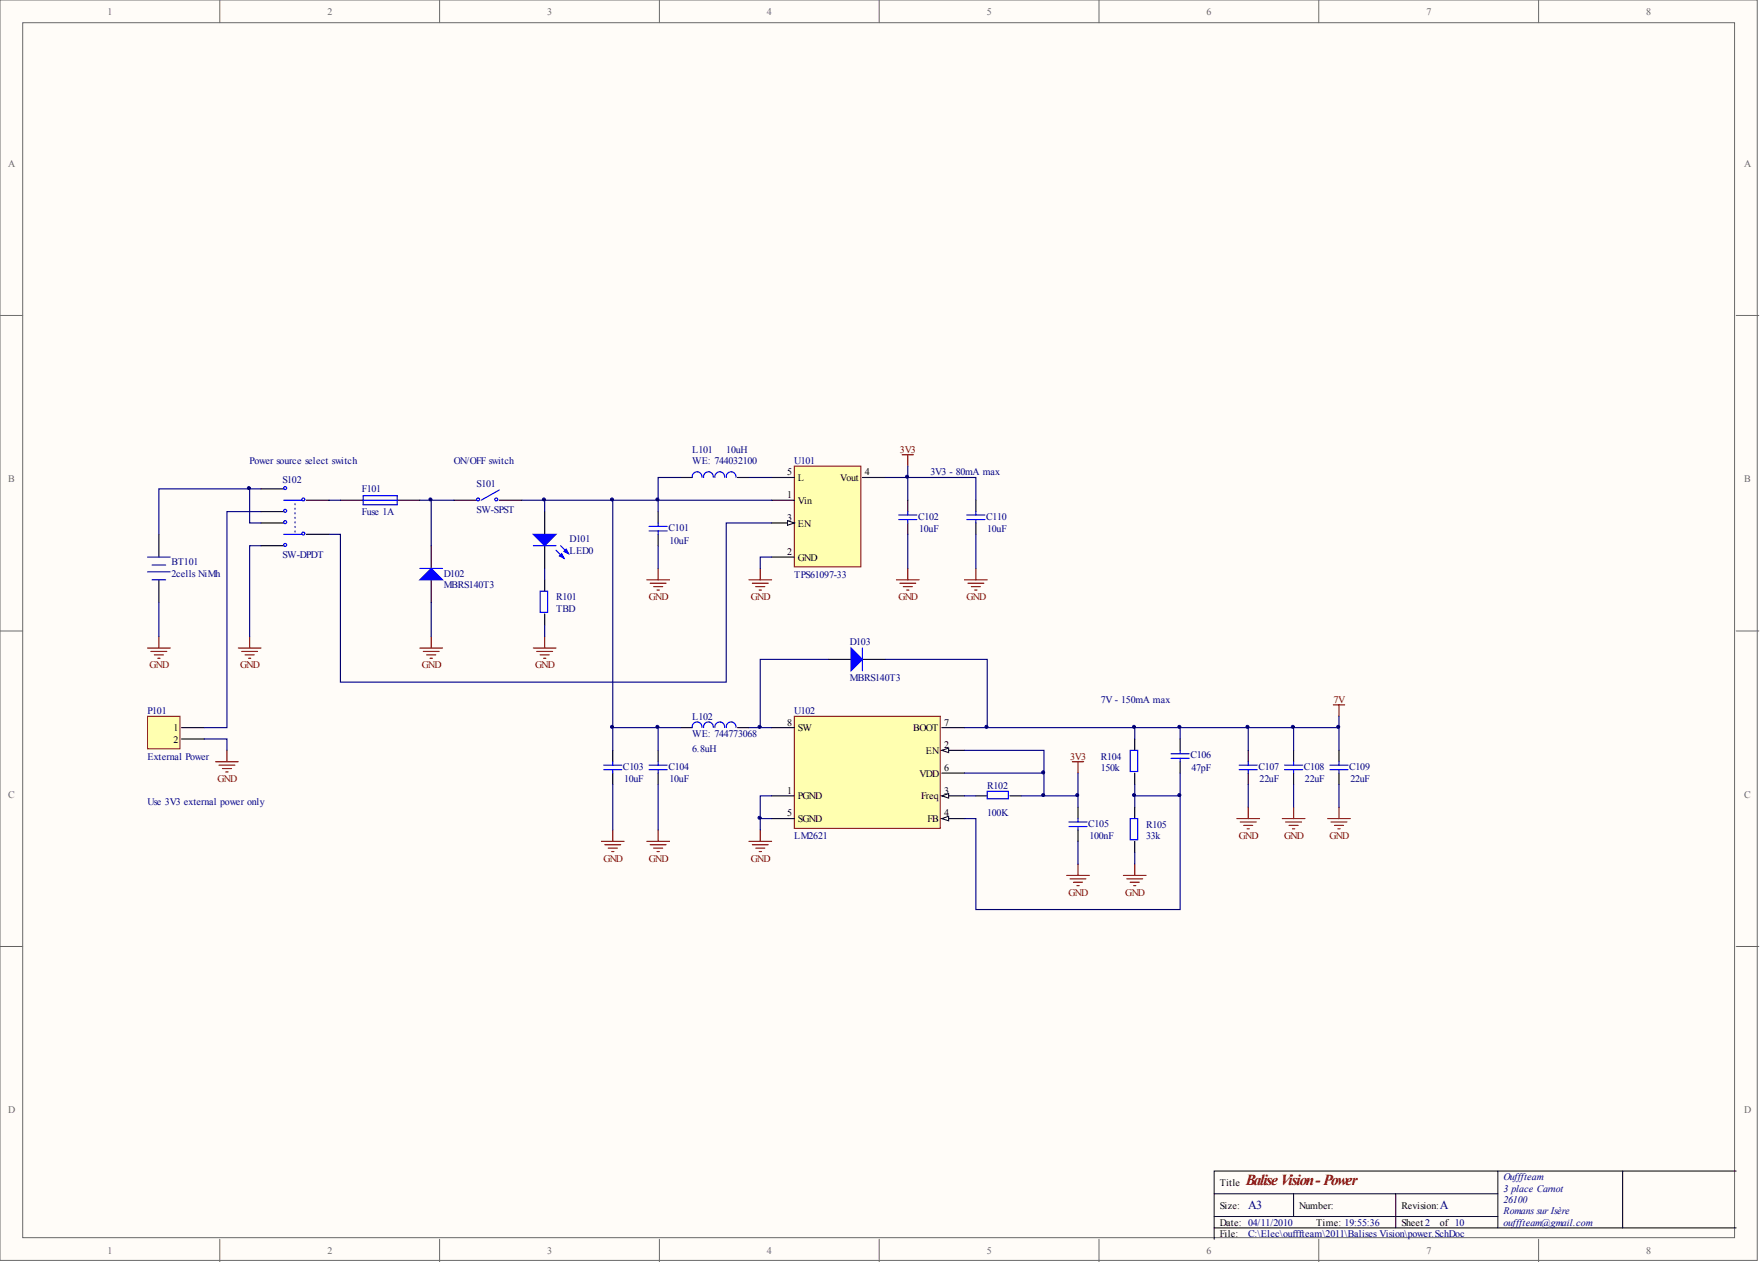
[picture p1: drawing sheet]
<svg xmlns="http://www.w3.org/2000/svg" width="393mm" height="282mm" viewBox="0 0 393 282" stroke-linecap="round" stroke-linejoin="round" font-family="sans-serif">
<g fill="#fffcf8" stroke="#696969" stroke-width=".22">
<path d="M0 0h392.5v281.5h-392.5z"/>
<path d="M5.1 5.1h382.3v271.3h-382.3z"/>
</g>
<g fill="none" stroke="#696969" stroke-width=".22">
<path d="M49.1 0v5.1M98.2 0v5.1M147.3 0v5.1M196.4 0v5.1M245.5 0v5.1M294.6 0v5.1M343.7 0v5.1M0 70.5h5.1M387.8 70.5h5.1M0 140.9h5.1M387.8 140.9h5.1M0 211.4h5.1"/>
<path d="M387.8 211.4h5.1M49.1 276.8v5.1M98.2 276.8v5.1M147.3 276.8v5.1M196.4 276.8v5.1M245.5 276.8v5.1M294.6 276.8v5.1M343.7 276.8v5.1"/>
</g>
<path d="M271.2 266.6h63.4M271.2 274.3h116.6M271.2 271.7h63.4M288.9 266.6v5.1M311.8 266.6v7.7M334.6 261.6v12.7M362.4 261.6h-91.2v15.2M387.8 261.6h-25.4v12.7" fill="none" stroke="#000" stroke-width=".22"/>
<path d="M35.5 119.3v5.1M76 111.7h5.1M88.7 111.7h5.1M101.4 111.7h5.1M111.5 111.7h5.1M121.7 114.3v5M35.5 129.5v5.1M121.7 121.9v5.1M121.7 129.5v2.5M121.7 137.1v2.6" fill="none" stroke="#000" stroke-width=".25"/>
<g fill="none" stroke="#00f" stroke-width=".25">
<path d="M81.1 110.7h7.6v2h-7.6zM81.1 111.7h7.6M111.5 109.4l-4 2.3M32.9 127.7h5.1M32.9 124.4h5.1M34 126.2h3M34 129.5h3M119.1 121.9h5.1M120.6 132h1.7v4.8h-1.7zM124.2 122.9l1.8 1.8M125.2 121.9l1.8 1.8"/>
<circle cx="106.8" cy="111.6" r=".33"/>
<circle cx="110.8" cy="111.6" r=".33"/>
</g>
<g fill="#00f" stroke="#00f" stroke-width=".25">
<path d="M119.1 119.3h5.1l-2.5 2.6z"/>
<path d="M125.5 123.7l.5 1-1-.5z"/>
<path d="M126.5 122.6l.5 1.1-1-.5z"/>
</g>
<path d="M58.3 109.2h-22.8v10.1M93.8 111.7h7.6M116.6 111.7h5.1v2.6M121.7 127v2.5" fill="none" stroke="#000080" stroke-width=".25"/>
<path d="M177.4 104.1h14.9v22.5h-14.9z" fill="#ffffb0" stroke="#800000" stroke-width=".22"/>
<path d="M172.4 106.6h5M172.4 111.7h5M172.4 116.8h5" fill="none" stroke="#000" stroke-width=".25"/>
<path d="M175.9 116.3l1.5 .5-1.5 .5z" fill="#fffcf8" stroke="#000" stroke-width=".22"/>
<path d="M147 114.3v2.5M147 119.3v2.6M152.1 106.6h2.5M164.7 106.6h2.6M192.6 106.6h5.1M202.8 111.7v2.6M202.8 116.8v2.5M96.3 121.9v5.1M96.3 129.5v5.1M172.4 124.4h5" fill="none" stroke="#000" stroke-width=".25"/>
<g fill="none" stroke="#00f" stroke-width=".25">
<path d="M145 117.6h4M145 118.6h4M147 116.8v.8M147 118.6v.7M156.8 106.6a1.09 1.09 0 0 0-1.1-1.2 1.09 1.09 0 0 0-1.1 1.2M159.3 106.6a1.09 1.09 0 0 0-1.1-1.2 1.09 1.09 0 0 0-1 1.2M161.9 106.6a1.09 1.09 0 0 0-1.2-1.2 1.09 1.09 0 0 0-1 1.2M164.4 106.6a1.09 1.09 0 0 0-1.1-1.2 1.09 1.09 0 0 0-1.1 1.2M200.7 115h4.1M200.7 116h4.1M202.8 114.3v.7M202.8 116v.8"/>
<path d="M93.8 127h5"/>
</g>
<path d="M96.3 111.7v10.2M152.1 106.6h-5.1v5.1h-25.3M167.3 106.6h5.1M172.4 111.7h-25.4v2.6M202.8 119.3v7.7M35.5 134.6v7.6M96.3 134.6v7.6M121.7 139.7v2.5M147 121.9v5.1M172.4 124.4h-2.6v2.6" fill="none" stroke="#000080" stroke-width=".25"/>
<g fill="none" stroke="#800000" stroke-width=".25">
<path d="M144.5 129.5h5M145.2 130.3h3.6M146 131h2M146.8 131.8h.5M147 127v2.5M167.3 129.5h5.1M168 130.3h3.6M168.8 131h2M169.6 131.8h.5M169.8 127v2.5M200.2 129.5h5.1M201 130.3h3.5"/>
<path d="M201.8 131h2M202.5 131.8h.5M202.8 127v2.5M32.9 144.7h5.1M33.7 145.5h3.6M34.5 146.3h2M35.2 147h.5M35.5 142.2v2.5M93.8 144.7h5M94.5 145.5h3.6M95.3 146.3h2M96.1 147h.5"/>
<path d="M96.3 142.2v2.5M119.1 144.7h5.1M119.9 145.5h3.5M120.6 146.3h2.1M121.4 147h.5M121.7 142.2v2.5"/>
</g>
<path d="M96.3 127l2.5 2.5h-5z" fill="#00f" stroke="#00f" stroke-width=".25"/>
<path d="M177.4 160h32.6v25h-32.6z" fill="#ffffb0" stroke="#800000" stroke-width=".22"/>
<path d="M172.4 162.5h5M172.4 177.8h5M210.4 162.5h5M210.4 167.6h5M172.4 182.8h5" fill="none" stroke="#000" stroke-width=".25"/>
<path d="M210.4 167.6l1.5-.5v1z" fill="#fffcf8" stroke="#000" stroke-width=".22"/>
<path d="M210.4 172.7h5M210.4 177.8h5" fill="none" stroke="#000" stroke-width=".25"/>
<path d="M210.4 177.8l1.5-.6v1.1z" fill="#fffcf8" stroke="#000" stroke-width=".22"/>
<path d="M210.4 182.8h5" fill="none" stroke="#000" stroke-width=".25"/>
<path d="M210.4 182.8l1.5-.5v1z" fill="#fffcf8" stroke="#000" stroke-width=".22"/>
<g fill="none" stroke="#000" stroke-width=".25">
<path d="M185 147.3h5.1M192.6 147.3h5.1M136.9 167.6v2.5M136.9 172.7v2.5M147 167.6v2.5M147 172.7v2.5M152.1 162.5h2.5M164.7 162.5h2.6M218 177.8h2.5M225.6 177.8h2.5M253.5 165.1v2.5M253.5 172.7v2.5"/>
<path d="M263.6 165.1v2.5M263.6 170.1v2.6M278.8 167.6v2.5M278.8 172.7v2.5M288.9 167.6v2.5M288.9 172.7v2.5M299.1 167.6v2.5M299.1 172.7v2.5M240.8 180.3v2.5M240.8 185.4v2.5M253.5 180.3v2.5M253.5 187.9v2.6"/>
</g>
<g fill="none" stroke="#00f" stroke-width=".25">
<path d="M192.6 144.7v5.1M134.8 170.9h4.1M134.8 171.9h4.1M136.9 170.1v.8M136.9 171.9v.8M145 170.9h4M145 171.9h4M147 170.1v.8M147 171.9v.8M156.8 162.5a1.09 1.09 0 0 0-1.1-1.3 1.09 1.09 0 0 0-1.1 1.3M159.3 162.5a1.09 1.09 0 0 0-1.1-1.3 1.09 1.09 0 0 0-1 1.3M161.9 162.5a1.09 1.09 0 0 0-1.2-1.3 1.09 1.09 0 0 0-1 1.3"/>
<path d="M164.4 162.5a1.09 1.09 0 0 0-1.1-1.3 1.09 1.09 0 0 0-1.1 1.3M220.5 176.7h4.7v1.7h-4.7zM252.4 167.6h1.7v4.7h-1.7zM261.6 168.4h4M261.6 169.4h4M263.6 167.6v.8M263.6 169.4v.7M276.8 170.9h4M276.8 171.9h4M278.8 170.1v.8M278.8 171.9v.8M286.9 170.9h4.1"/>
<path d="M286.9 171.9h4.1M288.9 170.1v.8M288.9 171.9v.8M297.1 170.9h4M297.1 171.9h4M299.1 170.1v.8M299.1 171.9v.8M238.8 183.6h4M238.8 184.6h4M240.8 182.8v.8M240.8 184.6v.8M252.4 182.8h1.7v4.8h-1.7z"/>
</g>
<g fill="none" stroke="#000080" stroke-width=".25">
<path d="M73.5 111.7h2.5M136.9 111.7v50.8h15.2M197.7 106.6h5.1v5.1M185 147.3h-15.2v15.2M197.7 147.3h22.8v15.2h-5.1M299.1 160v2.5M136.9 162.5v5.1M136.9 175.2v10.2M147 162.5v5.1M147 175.2v10.2M167.3 162.5h5.1M172.4 177.8h-2.6v5"/>
<path d="M215.4 172.7h17.8v5.1M215.4 167.6h17.8v5.1M215.4 177.8h2.6M220.5 162.5h33v2.6M228.1 177.8h12.7M240.8 172.7v7.6M253.5 162.5h10.1v2.6M253.5 175.2v5.1M263.6 172.7v5.1h-10.1M263.6 177.8v25.3h-45.6v-20.3h-2.6M263.6 162.5h15.2v5.1M278.8 162.5h10.1v5.1"/>
<path d="M278.8 175.2v5.1M288.9 162.5h10.2v5.1M288.9 175.2v5.1M299.1 175.2v5.1M172.4 182.8h-2.6v2.6M240.8 187.9v5.1M253.5 190.5v2.5"/>
</g>
<g fill="none" stroke="#800000" stroke-width=".25">
<path d="M201.5 101.6h2.5M202.8 101.6v2.5M297.8 157.4h2.6M299.1 157.4v2.6M239.5 170.1h2.6M240.8 170.1v2.6M134.3 187.9h5.1M135.1 188.7h3.5M135.9 189.4h2M136.6 190.2h.5M136.9 185.4v2.5M144.5 187.9h5"/>
<path d="M145.2 188.7h3.6M146 189.4h2M146.8 190.2h.5M147 185.4v2.5M167.3 187.9h5.1M168 188.7h3.6M168.8 189.4h2M169.6 190.2h.5M169.8 185.4v2.5M238.3 195.5h5M239 196.3h3.6M239.8 197.1h2"/>
<path d="M240.5 197.8h.5M240.8 193v2.5M250.9 195.5h5.1M251.7 196.3h3.5M252.4 197.1h2.1M253.2 197.8h.5M253.5 193v2.5M276.3 182.8h5M277 183.6h3.6M277.8 184.4h2M278.6 185.1h.5M278.8 180.3v2.5"/>
<path d="M286.4 182.8h5.1M287.2 183.6h3.5M287.9 184.4h2.1M288.7 185.1h.5M288.9 180.3v2.5M296.5 182.8h5.1M297.3 183.6h3.6M298.1 184.4h2M298.8 185.1h.5M299.1 180.3v2.5"/>
</g>
<path d="M190.1 144.7l2.5 2.6-2.5 2.5z" fill="#00f" stroke="#00f" stroke-width=".25"/>
<path d="M32.9 160h7.3v7.2h-7.3z" fill="#ffffb0" stroke="#800000" stroke-width=".22"/>
<path d="M58.3 109.2h5.1M58.3 114.3h5.1M58.3 116.8h5.1M68.4 111.7h5.1M68.4 119.3h5.1M218 111.7v2.6M218 116.8v2.5M58.3 121.9h5.1M40.6 162.5h5M40.6 165.1h5" fill="none" stroke="#000" stroke-width=".25"/>
<path d="M55.8 109.2v7.6h2.5M58.3 114.3h-7.6v48.2h-5.1M172.4 116.8h-10.2v35.6h-86.2v-33.1h-2.5M202.8 104.1v2.5h15.2v5.1M218 119.3v7.7M58.3 121.9h-2.5v20.3M45.6 165.1h5.1v2.5" fill="none" stroke="#000080" stroke-width=".25"/>
<g fill="none" stroke="#800000" stroke-width=".25">
<path d="M215.4 129.5h5.1M216.2 130.3h3.6M217 131h2M217.7 131.8h.5M218 127v2.5M53.2 144.7h5.1M54 145.5h3.5M54.7 146.3h2.1M55.5 147h.5M55.8 142.2v2.5M48.2 170.1h5M48.9 170.9h3.6"/>
<path d="M49.7 171.7h2M50.4 172.4h.5M50.7 167.6v2.5"/>
</g>
<g fill="none" stroke="#00f" stroke-width=".25">
<path d="M63.4 119.3h4M63.4 111.7h4M65.9 112.5v.2M65.9 113.5v.3M65.9 114.5v.3M65.9 115.5v.3M65.9 116.6v.2M65.9 117.6v.2M65.9 118.6v.2M215.9 115h4.1M215.9 116h4.1M218 114.3v.7"/>
<path d="M218 116v.8"/>
<circle cx="63.7" cy="109" r=".33"/>
<circle cx="63.7" cy="116.6" r=".33"/>
<circle cx="63.7" cy="114.1" r=".33"/>
<circle cx="67.7" cy="111.6" r=".33"/>
<circle cx="67.7" cy="119.2" r=".33"/>
<circle cx="63.7" cy="121.7" r=".33"/>
</g>
<g fill="#000080" stroke="#000080" stroke-width=".22">
<circle cx="55.6" cy="109" r=".33"/>
<circle cx="96.1" cy="111.6" r=".33"/>
<circle cx="121.5" cy="111.6" r=".33"/>
<circle cx="136.7" cy="162.3" r=".33"/>
<circle cx="136.7" cy="111.6" r=".33"/>
<circle cx="146.8" cy="162.3" r=".33"/>
<circle cx="146.8" cy="111.6" r=".33"/>
<circle cx="169.7" cy="182.7" r=".34"/>
<circle cx="169.7" cy="162.3" r=".34"/>
<circle cx="202.6" cy="106.5" r=".33"/>
<circle cx="220.3" cy="162.3" r=".33"/>
<circle cx="233" cy="177.6" r=".33"/>
<circle cx="233" cy="172.5" r=".34"/>
<circle cx="240.6" cy="177.6" r=".33"/>
<circle cx="253.3" cy="177.6" r=".33"/>
<circle cx="253.3" cy="162.3" r=".33"/>
<circle cx="263.4" cy="177.6" r=".33"/>
<circle cx="263.4" cy="162.3" r=".33"/>
<circle cx="278.6" cy="162.3" r=".33"/>
<circle cx="288.8" cy="162.3" r=".33"/>
<circle cx="298.9" cy="162.3" r=".33"/>
</g>
<text font-size="3.4" fill="#800000" x="278.3" y="264.8">Balise Vision- Power</text>
<g font-size="2.7" fill="#000080">
<text x="278.8" y="269.9">A3</text>
<text x="321.6" y="269.9">A</text>
</g>
<g font-size="2.2" fill="#696969">
<text x="24" y="3.3">1</text>
<text x="73.1" y="3.3">2</text>
<text x="122.2" y="3.3">3</text>
<text x="171.3" y="3.3">4</text>
<text x="220.4" y="3.3">5</text>
<text x="269.5" y="3.3">6</text>
<text x="318.6" y="3.3">7</text>
<text x="367.7" y="3.3">8</text>
<text x="1.8" y="37.2">A</text>
<text x="389.6" y="37.2">A</text>
<text x="1.8" y="107.7">B</text>
<text x="389.6" y="107.7">B</text>
<text x="1.8" y="178.1">C</text>
<text x="389.6" y="178.1">C</text>
<text x="1.8" y="248.6">D</text>
<text x="389.6" y="248.6">D</text>
<text x="24" y="280.1">1</text>
<text x="73.1" y="280.1">2</text>
<text x="122.2" y="280.1">3</text>
<text x="171.3" y="280.1">4</text>
<text x="220.4" y="280.1">5</text>
<text x="269.5" y="280.1">6</text>
<text x="318.6" y="280.1">7</text>
<text x="367.7" y="280.1">8</text>
</g>
<g font-size="2.2" fill="#000080">
<text x="154.6" y="101.1">L101</text>
<text x="162.2" y="101.1">10uH</text>
<text x="55.8" y="103.6">Power source select switch</text>
<text x="63.1" y="108">S102</text>
<text x="101.4" y="103.6">ON/OFF switch</text>
<text x="154.6" y="103.6">WE: 744032100</text>
<text x="177.4" y="103.6">U101</text>
<text x="207.8" y="106.2">3V3 - 80mA max</text>
<text x="80.9" y="110">F101</text>
<text x="106.5" y="108.7">S101</text>
<text x="80.9" y="115.1">Fuse 1A</text>
<text x="106.5" y="114.6">SW-SPST</text>
<text x="149.3" y="118.6">C101</text>
<text x="205.1" y="116.1">C102</text>
<text x="205.3" y="118.9">10uF</text>
<text x="220.3" y="116.1">C110</text>
<text x="220.5" y="118.9">10uF</text>
<text x="63.1" y="124.7">SW-DPDT</text>
<text x="127.2" y="121.2">D101</text>
<text x="127.2" y="123.7">LED0</text>
<text x="149.5" y="121.4">10uF</text>
<text x="38.3" y="126.2">BT101</text>
<text x="38.3" y="128.8">2cells NiMh</text>
<text x="99.1" y="128.8">D102</text>
<text x="99.1" y="131.3">MBRS140T3</text>
<text x="177.4" y="129">TPS61097-33</text>
<text x="124.2" y="136.6">TBD</text>
<text x="124.2" y="134.1">R101</text>
<text x="189.8" y="144">D103</text>
<text x="189.8" y="152.1">MBRS140T3</text>
<text x="32.9" y="159.5">P101</text>
<text x="154.6" y="160.8">L102</text>
<text x="177.4" y="159.5">U102</text>
<text x="245.9" y="157">7V - 150mA max</text>
<text x="154.6" y="167.9">6.8uH</text>
<text x="154.6" y="164.6">WE: 744773068</text>
<text x="32.9" y="169.7">External Power</text>
<text x="139.2" y="171.9">C103</text>
<text x="149.3" y="171.9">C104</text>
<text x="245.9" y="172.2">150k</text>
<text x="245.9" y="169.7">R104</text>
<text x="265.9" y="169.4">C106</text>
<text x="266.1" y="172.2">47pF</text>
<text x="281.1" y="171.9">C107</text>
<text x="291.2" y="171.9">C108</text>
<text x="301.4" y="171.9">C109</text>
<text x="32.9" y="179.8">Use 3V3 external power only</text>
<text x="139.4" y="174.7">10uF</text>
<text x="149.5" y="174.7">10uF</text>
<text x="220.5" y="176.3">R102</text>
<text x="281.3" y="174.7">22uF</text>
<text x="291.5" y="174.7">22uF</text>
<text x="301.6" y="174.7">22uF</text>
<text x="220.5" y="182.4">100K</text>
<text x="243.1" y="184.6">C105</text>
<text x="256" y="184.9">R105</text>
<text x="177.4" y="187.4">LM2621</text>
<text x="243.3" y="187.4">100nF</text>
<text x="256" y="187.4">33k</text>
<text x="335.8" y="263.6">Oufffteam</text>
<text x="335.8" y="266.2">3 place Carnot</text>
<text x="335.8" y="268.7">26100</text>
<text x="335.8" y="271.2">Romans sur Isère</text>
<text x="335.8" y="273.8">oufffteam@gmail.com</text>
<text x="278.8" y="276.3">C:\Elec\oufffteam\2011\Balises Vision\power.SchDoc</text>
</g>
<g font-size="2.2" fill="#800000">
<text x="201" y="101.1">3V3</text>
<text x="144.9" y="134">GND</text>
<text x="167.7" y="134">GND</text>
<text x="200.7" y="134">GND</text>
<text x="215.9" y="134">GND</text>
<text x="33.4" y="149.3">GND</text>
<text x="53.7" y="149.3">GND</text>
<text x="94.2" y="149.3">GND</text>
<text x="119.6" y="149.3">GND</text>
<text x="297.9" y="157">7V</text>
<text x="239" y="169.7">3V3</text>
<text x="48.6" y="174.7">GND</text>
<text x="276.7" y="187.4">GND</text>
<text x="286.8" y="187.4">GND</text>
<text x="297" y="187.4">GND</text>
<text x="134.8" y="192.4">GND</text>
<text x="144.9" y="192.4">GND</text>
<text x="167.7" y="192.4">GND</text>
<text x="238.7" y="200.1">GND</text>
<text x="251.4" y="200.1">GND</text>
</g>
<g font-size="2.2">
<text x="175.9" y="106.2">5</text>
<text x="178.2" y="107.4">L</text>
<text x="187.6" y="107.4">Vout</text>
<text x="193.1" y="106.2">4</text>
<text x="175.9" y="111.3">1</text>
<text x="178.2" y="112.5">Vin</text>
<text x="175.9" y="116.3">3</text>
<text x="178.2" y="117.6">EN</text>
<text x="175.9" y="124">2</text>
<text x="178.2" y="125.2">GND</text>
<text x="38.7" y="163.3">1</text>
<text x="38.7" y="165.9">2</text>
<text x="175.9" y="162">8</text>
<text x="178.2" y="163.3">SW</text>
<text x="204" y="163.3">BOOT</text>
<text x="210.9" y="162">7</text>
<text x="210.9" y="167.1">2</text>
<text x="205.4" y="173.5">VDD</text>
<text x="206.8" y="168.4">EN</text>
<text x="210.9" y="172.2">6</text>
<text x="175.9" y="177.3">1</text>
<text x="178.2" y="178.6">PGND</text>
<text x="205.7" y="178.6">Freq</text>
<text x="210.9" y="177.3">3</text>
<text x="175.9" y="182.4">5</text>
<text x="178.2" y="183.6">SGND</text>
<text x="207.2" y="183.6">FB</text>
<text x="210.9" y="182.4">4</text>
<text x="272.5" y="264.9">Title</text>
<text x="272.5" y="270">Size:</text>
<text x="290.2" y="270">Number:</text>
<text x="313" y="270">Revision:</text>
<text x="272.5" y="273.8">Date: 04/11/2010</text>
<text x="294" y="273.8">Time: 19:55:36</text>
<text x="313" y="273.8">Sheet 2</text>
<text x="321.6" y="273.8">of 10</text>
<text x="272.5" y="276.3">File:</text>
</g>
</svg>
